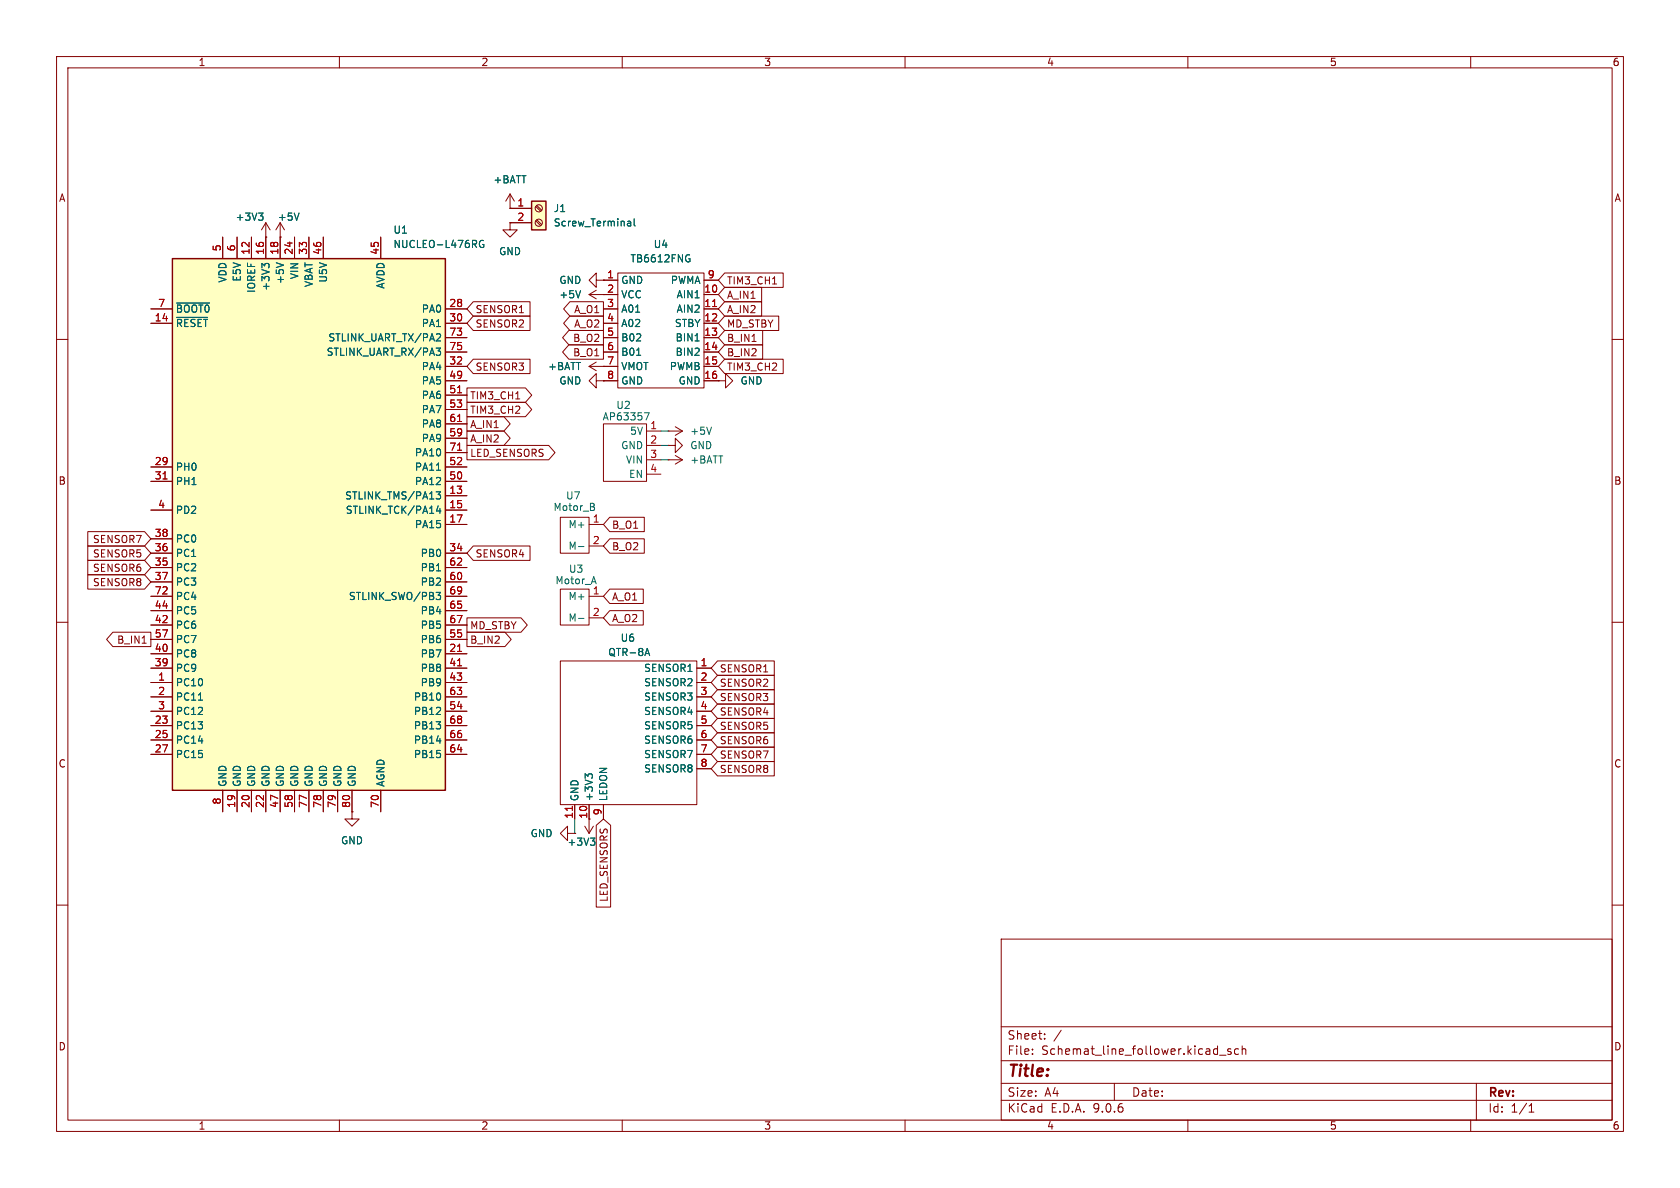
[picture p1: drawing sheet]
<svg xmlns="http://www.w3.org/2000/svg" width="297mm" height="210mm" viewBox="0 0 297 210" stroke-linecap="round" stroke-linejoin="round" font-family="sans-serif">
<g fill="none" stroke="#840000" stroke-width=".18">
<path d="M10 10h277v190h-277zM12 12h273v186h-273zM60 10v2M110 10v2M160 10v2M210 10v2M260 10v2M10 60h2M285 60h2M10 110h2M285 110h2M10 160h2"/>
<path d="M177 166h108v32h-108zM285 160h2M60 198v2M110 198v2M160 198v2M177 194.5h108M177 191.5h108M177 187.5h108M177 181.5h108M182.5 186.3v.1M182.5 185.5v.1M184.7 183.6v.1"/>
<path d="M184.7 182.8v.1M187.6 182.1l-1.3 2M197 191.5v3M210 198v2M215.6 186.5h1.1M217.6 185.5l-.4-.1-.2 .2 .1 .2 .5 .2v.3h-.6M219 185.5l-.5-.1-.3 .3v.4l.2 .2h.6M219.6 185.5l.2-.1 .4 .1v.9M219.6 184.9v1.5M260 198v2M261 191.5v6.5M270.3 196.6h.9"/>
<path d="M270.3 195.5l.4-.4v1.5"/>
</g>
<path d="M30.5 45.7h48.2v94h-48.2z" fill="#ffffc2"/>
<path d="M30.5 45.7h48.2v94h-48.2z" fill="none" stroke="#840000" stroke-width=".25"/>
<g fill="none" stroke="#840000" stroke-width=".18">
<path d="M26.7 54.6h3.8M26.7 57.2h3.8M39.4 41.9v3.8M41.9 41.9v3.8M44.4 41.9v3.8M47 41.9v3.8M49.5 41.9v3.8M52.1 41.9v3.8M54.6 41.9v3.8M57.1 41.9v3.8M67.3 41.9v3.8M78.7 54.6h3.8"/>
<path d="M78.7 57.2h3.8M78.7 59.7h3.8M78.7 62.2h3.8M78.7 64.8h3.8M78.7 67.3h3.8M78.7 69.9h3.8M78.7 72.4h3.8M78.7 74.9h3.8M78.7 77.5h3.8M26.7 82.6h3.8M26.7 85.1h3.8M26.7 90.2h3.8"/>
<path d="M26.7 95.3h3.8M26.7 97.8h3.8M78.7 82.6h3.8M78.7 85.1h3.8M78.7 90.2h3.8M78.7 97.8h3.8M78.7 80h3.8M78.7 87.6h3.8M78.7 92.7h3.8M26.7 100.3h3.8M26.7 102.9h3.8M26.7 105.4h3.8"/>
<path d="M26.7 108h3.8M26.7 110.5h3.8M26.7 113h3.8M26.7 115.6h3.8M26.7 118.1h3.8M78.7 100.3h3.8M78.7 102.9h3.8M78.7 105.4h3.8M78.7 108h3.8M78.7 110.5h3.8M78.7 113h3.8M78.7 115.6h3.8"/>
<path d="M78.7 118.1h3.8M26.7 120.7h3.8M26.7 123.2h3.8M26.7 125.7h3.8M26.7 128.3h3.8M26.7 130.8h3.8M26.7 133.4h3.8M39.4 139.7v3.8M41.9 139.7v3.8M44.4 139.7v3.8M47 139.7v3.8M49.5 139.7v3.8"/>
<path d="M52.1 139.7v3.8M54.6 139.7v3.8M57.1 139.7v3.8M59.7 139.7v3.8M62.2 139.7v3.8M67.3 139.7v3.8M78.7 120.7h3.8M78.7 123.2h3.8M78.7 125.7h3.8M78.7 128.3h3.8M78.7 130.8h3.8M78.7 133.4h3.8"/>
</g>
<g fill="none" stroke="#006464" stroke-width=".18">
<path d="M31.2 53.6h5.9M31.2 56.1h5.5M46.8 47l-.5-.4v.8M46.8 46.8l.2-.2h.3l.3 .2M48.8 46.4l1.3 .5M77.3 59l.5 .1 .1 .3-.8 .9h.8M85.5 42.6a.59 .59 0 0 0-.8 .5 .59 .59 0 0 0 .8 .6v-.5h-.2M77.1 61.5h.8l-.4 .5 .3 .1 .1 .5-.3 .2h-.3M77.1 86.9h.8l-.4 .5 .3 .1v.6l-.2 .1-.4-.1M77.2 83.1h.7M77.5 89.4l-.3 .9h.8M77.8 89.9v.8"/>
<path d="M77.1 104.7h.8l-.4 .5 .3 .1 .1 .4-.3 .3h-.3M35.1 123.8h.7"/>
</g>
<path d="M80.9 69.4h.7M80.9 74.5h.7M80.9 79.6h.7M28.8 84.7h.7M80.9 115.2h.7M80.9 117.7h.7" fill="none" stroke="#a90000" stroke-width=".18"/>
<path d="M94 35.6h2.5v5h-2.5z" fill="#ffffc2"/>
<path d="M94 35.6h2.5v5h-2.5z" fill="none" stroke="#840000" stroke-width=".25"/>
<g fill="none" stroke="#840000" stroke-width=".18">
<path d="M47 39.4l-.8 1.2M47 39.4l.8 1.2M47 39.4v6.3M49.5 39.4l-.7 1.2M49.5 39.4l.8 1.2M49.5 39.4v6.3M90.2 39.4v1.2h1.2l-1.2 1.3-1.3-1.3h1.3M90.2 39.4h.1M90.2 36.8h.1M90.2 36.8h3.8M90.2 39.4h3.8M90.2 34.3l-.8 1.3"/>
<path d="M90.2 34.3l.7 1.3M90.2 34.3v2.5M94.7 36.5l.9 .8M94.7 39l.9 .9M94.9 36.3l.9 .9M94.9 38.9l.9 .8M26.7 54.6h3.8M26.7 57.2h3.8M39.4 41.9v3.8M41.9 41.9v3.8M44.4 41.9v3.8M47 41.9h.1"/>
<path d="M49.5 41.9h.1M52.1 41.9v3.8M54.6 41.9v3.8M57.1 41.9v3.8M67.3 41.9v3.8M78.7 54.6h3.8M78.7 57.2h3.8M78.7 59.7h3.8M83.7 55.9h10v2.5h-10l-1.2-1.2zM83.7 53.3h10v2.6h-10l-1.2-1.3zM100.6 58.4h6.1v2.6h-6.1l-1.1-1.3zM100.7 53.3h6v2.6h-6l-1.1-1.3z"/>
<path d="M100.7 55.9h6v2.5h-6l-1.1-1.2zM104.1 52.1h5.1M104.1 52.1l1.3 .7M105.4 49.5v-1.2l-1.3 1.2 1.3 1.3v-1.3h1.3M105.4 51.3l-1.3 .8M106.7 49.5h.1M106.7 49.5h2.5M106.7 54.6h2.5M106.7 57.2h2.5M106.7 59.7h2.5M109.2 48.3h15.3v20.3h-15.3zM124.5 49.5h2.5"/>
<path d="M124.5 52.1h2.5M124.5 54.6h2.5M124.5 57.2h2.5M124.5 59.7h2.5M128.1 55.9h9.6v2.5h-9.6l-1.1-1.2zM128.1 48.3h10.4v2.5h-10.4l-1.1-1.3zM128.1 58.4h6.7v2.6h-6.7l-1.1-1.3zM128.1 50.8h6.5v2.5h-6.5l-1.1-1.2zM128.1 53.3h6.5v2.6h-6.5l-1.1-1.3zM136.6 50.2h.7M78.7 62.2h3.8M78.7 64.8h3.8"/>
<path d="M78.7 67.3h3.8M78.7 69.9h3.8M78.7 72.4h3.8M78.7 74.9h3.8M78.7 77.5h3.8M82.5 71.1h10.4l1.1 1.3-1.1 1.3h-10.4zM82.5 68.6h10.4l1.1 1.3-1.1 1.2h-10.4zM82.5 76.2h6.6l1.1 1.3-1.1 1.2h-6.6zM82.5 78.7h14.5l1.1 1.3-1.1 1.3h-14.5zM82.5 73.7h6.6l1.1 1.2-1.1 1.3h-6.6zM83.7 63.5h10v2.5h-10l-1.2-1.2zM91.2 70.5h.7"/>
<path d="M100.6 61h6.1v2.5h-6.1l-1.1-1.3zM104.1 64.8h5.1M104.1 64.8l1.3 .7M105.4 67.3v-1.3l-1.3 1.3 1.3 1.3v-1.3h1.3M105.4 64l-1.3 .8M106.7 74.9h7.6v10.2h-7.6zM106.7 64.8h.1M106.7 67.3h.1M106.7 62.2h2.5M106.7 67.3h2.5M114.3 76.2h2.5M114.3 78.7h2.5"/>
<path d="M118.1 78.7h1.3v-1.2l1.2 1.2-1.2 1.3v-1.3M118.1 78.7h.1M118.1 76.2h.1M118.1 76.2h2.5M119.4 75.4l1.2 .8M120.6 76.2l-1.2 .8M124.5 62.2h2.5M124.5 64.8h2.5M124.5 67.3h2.5M127 67.3h1.3v-1.3l1.2 1.3-1.2 1.3v-1.3M127 67.3h.1M128.1 61h6.7v2.5h-6.7l-1.1-1.3z"/>
<path d="M128.1 63.5h10.4v2.5h-10.4l-1.1-1.2zM132.9 60.4h.8M15.5 94h10.1l1.1 1.3-1.1 1.2h-10.1zM15.5 99.1h10.1l1.1 1.2-1.1 1.3h-10.1zM15.5 96.5h10.1l1.1 1.3-1.1 1.3h-10.1zM26.7 82.6h3.8M26.7 85.1h3.8M26.7 90.2h3.8M26.7 95.3h3.8M26.7 97.8h3.8M78.7 92.7h3.8M78.7 82.6h3.8"/>
<path d="M78.7 85.1h3.8M78.7 90.2h3.8M78.7 97.8h3.8M78.7 80h3.8M78.7 87.6h3.8M83.7 96.5h10v2.6h-10l-1.2-1.3zM99.1 91.4h5v6.4h-5zM104.1 92.7h2.6M104.1 96.5h2.6M107.8 95.2h6.1v2.6h-6.1l-1.1-1.3zM107.8 91.4h6.1v2.6h-6.1l-1.1-1.3zM114.3 81.3h2.5"/>
<path d="M114.3 83.8h2.5M118.1 81.3h.1M118.1 81.3h2.5M119.4 80.5l1.2 .8M120.6 81.3l-1.2 .7M15.5 101.6h10.1l1.1 1.3-1.1 1.2h-10.1zM20 111.8h6.7v2.5h-6.7l-1.2-1.3zM25.1 113.7h.8M26.7 105.4h3.8M26.7 118.1h3.8M26.7 100.3h3.8M26.7 102.9h3.8"/>
<path d="M26.7 108h3.8M26.7 110.5h3.8M26.7 113h3.8M26.7 115.6h3.8M78.7 105.4h3.8M78.7 118.1h3.8M78.7 100.3h3.8M78.7 102.9h3.8M78.7 108h3.8M78.7 110.5h3.8M78.7 113h3.8M78.7 115.6h3.8"/>
<path d="M82.5 111.8h6.8l1.1 1.2-1.1 1.3h-6.8zM82.5 109.2h9.6l1.1 1.3-1.1 1.3h-9.6zM99.1 104.1h5v6.4h-5zM99.1 116.8h24.1v25.4h-24.1zM104.1 105.4h2.6M104.1 109.2h2.6M107.8 107.9h5.9v2.6h-5.9l-1.1-1.3zM107.8 104.1h5.9v2.6h-5.9l-1.1-1.3zM123.2 118.1h2.5M126.8 119.4h10.1v2.5h-10.1l-1.1-1.2zM126.8 116.8h10.1v2.6h-10.1l-1.1-1.3zM26.7 120.7h3.8"/>
<path d="M26.7 123.2h3.8M26.7 125.7h3.8M26.7 128.3h3.8M26.7 130.8h3.8M26.7 133.4h3.8M39.4 139.7v3.8M41.9 139.7v3.8M44.4 139.7v3.8M47 139.7v3.8M49.5 139.7v3.8M52.1 139.7v3.8M54.6 139.7v3.8"/>
<path d="M57.1 139.7v3.8M59.7 139.7v3.8M62.2 139.7v3.8M67.3 139.7v3.8M78.7 120.7h3.8M78.7 123.2h3.8M78.7 125.7h3.8M78.7 128.3h3.8M78.7 130.8h3.8M78.7 133.4h3.8M123.2 120.7h2.5M123.2 123.2h2.5"/>
<path d="M123.2 125.7h2.5M123.2 128.3h2.5M123.2 130.8h2.5M123.2 133.4h2.5M123.2 135.9h2.5M126.8 134.6h10.1v2.6h-10.1l-1.1-1.3zM126.8 121.9h10.1v2.6h-10.1l-1.1-1.3zM126.8 129.5h10.1v2.6h-10.1l-1.1-1.3zM126.8 124.5h10.1v2.5h-10.1l-1.1-1.3zM126.8 132.1h10.1v2.5h-10.1l-1.1-1.2zM126.8 127h10.1v2.5h-10.1l-1.1-1.2zM62.2 143.5v1.3h1.3l-1.3 1.3-1.2-1.3h1.2"/>
<path d="M62.2 143.5h.1M100.3 147.3v-1.2l-1.2 1.2 1.2 1.3v-1.3h1.3M101.6 147.3h.1M101.6 142.2v2.6M103.4 146.1l.7 1.2M104.1 142.2v5.1M104.9 146.1l-.8 1.2M105.4 145.9l1.3-1.1 1.3 1.1v14.4h-2.6zM106.7 142.2v2.6"/>
<circle cx="95.2" cy="36.8" r=".63"/>
<circle cx="95.2" cy="39.4" r=".63"/>
</g>
<g fill="none" stroke="#006464" stroke-width=".18">
<path d="M45.7 37.7h.8l-.4 .4M46.3 38.1l.2 .3v.3l-.2 .2M52.9 37.7l-.5 1.2M111 39.2h.4l.1 .7M111 39.9h.5M111.5 39.4l-.5 .1M112.1 38.7v1.1l.2 .1M31.2 53.6h5.9M31.2 56.1h5.5M46.8 47l-.5-.4v.8M46.8 46.8l.2-.2h.3l.3 .2M48.8 46.4l1.3 .5"/>
<path d="M77.3 59l.5 .1 .1 .3-.8 .9h.8M85.5 42.6a.59 .59 0 0 0-.8 .5 .59 .59 0 0 0 .8 .6v-.5h-.2M102.6 51.4l-.4 1.2M121.6 45l.3 .1M121.7 45.8h.3v.4l-.3 .1M77.1 61.5h.8l-.4 .5 .3 .1 .1 .5-.3 .2h-.3M112.5 62.8h.8M113.9 73h.9l-.6 1.2M122.9 60.3h.7M125.8 75.5l-.4 1.3M77.1 86.9h.8l-.4 .5 .3 .1v.6l-.2 .1-.4-.1M77.2 83.1h.7"/>
<path d="M77.5 89.4l-.3 .9h.8M77.8 89.9v.8M102.3 96.6h.9M104.8 89.6l.3 .2-.1 .3-.1 .1M104.9 89l.1 .2-.1 .3M77.1 104.7h.8l-.4 .5 .3 .1 .1 .4-.3 .3h-.3M102.3 109.3h.9M105 101.9l.4 1.3M114.1 115.5h.6M114.4 114.6l.5 1.3M35.1 123.8h.7M103.9 137.2l-.5-.4v.8"/>
<path d="M103.9 137l.3-.2h.3l.2 .2M104.4 148.2h.8l-.5 .4M104.9 148.6l.3 .3v.3l-.3 .2"/>
</g>
<path d="M126 54.2h.7M80.9 69.4h.7M80.9 74.5h.7M80.9 79.6h.7M28.8 84.7h.7M80.9 115.2h.7M80.9 117.7h.7M101.2 142.5v.8" fill="none" stroke="#a90000" stroke-width=".18"/>
<path d="M116.8 76.2h1.3M116.8 78.7h1.3M116.8 81.3h1.3M101.6 144.8v2.5" fill="none" stroke="#009600" stroke-width=".18"/>
<text font-size="2.8" fill="#840000" x="178" y="190.9">Title:</text>
<g font-size="2.1" fill="#840000">
<text x="178" y="184">Sheet:</text>
<text x="178" y="186.7">File:</text>
<text x="184.1" y="186.7">Schemat_line_follower.kicad_sch</text>
<text x="178" y="196.9">KiCad</text>
<text x="178" y="194.1">Size:</text>
<text x="184.7" y="194.1">A4</text>
<text x="185.7" y="196.9">E.D.A.</text>
<text x="193.3" y="196.9">9.0.6</text>
<text x="200" y="194.1">Date:</text>
<text x="263" y="194.3">Rev:</text>
<text x="263" y="196.9">Id:</text>
<text x="267.1" y="196.9">1/1</text>
</g>
<g font-size="1.8" fill="#840000">
<text x="35" y="11.9">1</text>
<text x="85" y="11.9">2</text>
<text x="135" y="11.9">3</text>
<text x="185" y="11.9">4</text>
<text x="235" y="11.9">5</text>
<text x="285" y="11.9">6</text>
<text x="10.3" y="35.9">A</text>
<text x="285.3" y="35.9">A</text>
<text x="107.2" y="51.8">2</text>
<text x="128.4" y="50.5">TIM3_CH1</text>
<text x="128.4" y="53">A_IN1</text>
<text x="84" y="58.1">SENSOR2</text>
<text x="84" y="55.6">SENSOR1</text>
<text x="101.4" y="55.6">A_O1</text>
<text x="101.4" y="58.1">A_O2</text>
<text x="128.4" y="58.1">MD_STBY</text>
<text x="128.4" y="55.6">A_IN2</text>
<text x="84" y="65.7">SENSOR3</text>
<text x="101.2" y="60.6">B_O2</text>
<text x="101.2" y="63.2">B_O1</text>
<text x="128.4" y="63.2">B_IN2</text>
<text x="128.4" y="60.6">B_IN1</text>
<text x="128.4" y="65.7">TIM3_CH2</text>
<text x="83" y="70.8">TIM3_CH1</text>
<text x="83" y="73.3">TIM3_CH2</text>
<text x="83" y="75.9">A_IN1</text>
<text x="83" y="78.4">A_IN2</text>
<text x="83" y="81">LED_SENSORS</text>
<text x="10.3" y="85.9">B</text>
<text x="285.3" y="85.9">B</text>
<text x="108.1" y="93.7">B_O1</text>
<text x="16.3" y="96.2">SENSOR7</text>
<text x="16.3" y="101.3">SENSOR6</text>
<text x="16.3" y="98.7">SENSOR5</text>
<text x="84" y="98.7">SENSOR4</text>
<text x="108.1" y="97.5">B_O2</text>
<text x="16.3" y="103.8">SENSOR8</text>
<text x="108.1" y="106.4">A_O1</text>
<text x="20.6" y="114">B_IN1</text>
<text x="83" y="114">B_IN2</text>
<text x="83" y="111.4">MD_STBY</text>
<text x="108.1" y="110.2">A_O2</text>
<text x="127.2" y="119.1">SENSOR1</text>
<text x="127.2" y="121.6">SENSOR2</text>
<text x="127.2" y="124.1">SENSOR3</text>
<text x="127.2" y="131.8">SENSOR6</text>
<text x="127.2" y="126.7">SENSOR4</text>
<text x="127.2" y="129.2">SENSOR5</text>
<text x="10.3" y="135.9">C</text>
<text x="127.2" y="136.8">SENSOR8</text>
<text x="127.2" y="134.3">SENSOR7</text>
<text x="285.3" y="135.9">C</text>
<text x="107.6" y="159.5" transform="rotate(-90 107.6 159.5)">LED_SENSORS</text>
<text x="10.3" y="185.9">D</text>
<text x="285.3" y="185.9">D</text>
<text x="35" y="199.9">1</text>
<text x="85" y="199.9">2</text>
<text x="135" y="199.9">3</text>
<text x="185" y="199.9">4</text>
<text x="235" y="199.9">5</text>
<text x="285" y="199.9">6</text>
</g>
<g font-size="1.8" fill="#006464">
<text x="87.1" y="32.6">+BATT</text>
<text x="41.6" y="39.2">+3V3</text>
<text x="49" y="39.2">+5V</text>
<text x="69.5" y="41.5">U1</text>
<text x="97.8" y="37.7">J1</text>
<text x="97.8" y="40.2">Screw_Terminal</text>
<text x="69.5" y="44">NUCLEO-L476RG</text>
<text x="88.1" y="45.3">GND</text>
<text x="111.4" y="46.6">TB6612FNG</text>
<text x="115.5" y="44">U4</text>
<text x="40.2" y="50.1" transform="rotate(-90 40.2 50.1)">VDD</text>
<text x="42.8" y="49.9" transform="rotate(-90 42.8 49.9)">E5V</text>
<text x="45.3" y="51.9" transform="rotate(-90 45.3 51.9)">IOREF</text>
<text x="47.9" y="51.5" transform="rotate(-90 47.9 51.5)">+3V3</text>
<text x="50.4" y="50.3" transform="rotate(-90 50.4 50.3)">+5V</text>
<text x="52.9" y="49.5" transform="rotate(-90 52.9 49.5)">VIN</text>
<text x="55.5" y="50.8" transform="rotate(-90 55.5 50.8)">VBAT</text>
<text x="58" y="50.1" transform="rotate(-90 58 50.1)">U5V</text>
<text x="68.2" y="51.1" transform="rotate(-90 68.2 51.1)">AVDD</text>
<text x="98.8" y="50.4">GND</text>
<text x="98.8" y="52.9">+5V</text>
<text x="109.7" y="50.4">GND</text>
<text x="109.7" y="52.9">VCC</text>
<text x="118.5" y="50.4">PWMA</text>
<text x="119.5" y="52.9">AIN1</text>
<text x="31" y="55.5">~{BOOT0}</text>
<text x="31" y="58">~{RESET}</text>
<text x="74.5" y="55.5">PA0</text>
<text x="74.5" y="58">PA1</text>
<text x="109.7" y="55.5">A01</text>
<text x="109.7" y="58">A02</text>
<text x="119.2" y="58">STBY</text>
<text x="119.5" y="55.5">AIN2</text>
<text x="57.6" y="63.1">STLINK_UART_RX/PA3</text>
<text x="58" y="60.6">STLINK_UART_TX/PA2</text>
<text x="74.5" y="65.6">PA4</text>
<text x="96.8" y="65.6">+BATT</text>
<text x="109.7" y="60.6">B02</text>
<text x="109.7" y="63.1">B01</text>
<text x="109.7" y="65.6">VMOT</text>
<text x="118.3" y="65.6">PWMB</text>
<text x="119.3" y="60.6">BIN1</text>
<text x="119.3" y="63.1">BIN2</text>
<text x="74.5" y="68.2">PA5</text>
<text x="74.5" y="70.7">PA6</text>
<text x="98.8" y="68.2">GND</text>
<text x="109.7" y="68.2">GND</text>
<text x="119.9" y="68.2">GND</text>
<text x="130.8" y="68.2">GND</text>
<text x="74.5" y="73.3">PA7</text>
<text x="74.5" y="75.8">PA8</text>
<text x="106.4" y="74.5">AP63357</text>
<text x="108.9" y="72.5">U2</text>
<text x="111.3" y="77.1">5V</text>
<text x="121.9" y="77.1">+5V</text>
<text x="31" y="83.4">PH0</text>
<text x="73.3" y="80.9">PA10</text>
<text x="73.3" y="83.4">PA11</text>
<text x="74.5" y="78.3">PA9</text>
<text x="109.7" y="79.6">GND</text>
<text x="110.6" y="82.1">VIN</text>
<text x="121.9" y="79.6">GND</text>
<text x="121.9" y="82.1">+BATT</text>
<text x="31" y="86">PH1</text>
<text x="60.9" y="88.5">STLINK_TMS/PA13</text>
<text x="73.3" y="86">PA12</text>
<text x="100" y="88.5">U7</text>
<text x="111.1" y="84.7">EN</text>
<text x="31" y="91">PD2</text>
<text x="61" y="91">STLINK_TCK/PA14</text>
<text x="73.3" y="93.6">PA15</text>
<text x="97.7" y="90.5">Motor_B</text>
<text x="100.4" y="93.6">M+</text>
<text x="31" y="96.1">PC0</text>
<text x="31" y="98.7">PC1</text>
<text x="31" y="101.2">PC2</text>
<text x="74.3" y="98.7">PB0</text>
<text x="74.3" y="101.2">PB1</text>
<text x="100.4" y="97.4">M-</text>
<text x="100.5" y="101.4">U3</text>
<text x="31" y="103.7">PC3</text>
<text x="31" y="106.3">PC4</text>
<text x="61.6" y="106.3">STLINK_SWO/PB3</text>
<text x="74.3" y="103.7">PB2</text>
<text x="98.1" y="103.5">Motor_A</text>
<text x="100.4" y="106.3">M+</text>
<text x="31" y="108.8">PC5</text>
<text x="31" y="111.4">PC6</text>
<text x="31" y="113.9">PC7</text>
<text x="74.3" y="108.8">PB4</text>
<text x="74.3" y="111.4">PB5</text>
<text x="74.3" y="113.9">PB6</text>
<text x="100.4" y="110.1">M-</text>
<text x="109.6" y="113.6">U6</text>
<text x="31" y="116.4">PC8</text>
<text x="31" y="119">PC9</text>
<text x="74.3" y="116.4">PB7</text>
<text x="74.3" y="119">PB8</text>
<text x="107.4" y="116.2">QTR-8A</text>
<text x="113.8" y="119">SENSOR1</text>
<text x="31" y="121.5">PC10</text>
<text x="31" y="124.1">PC11</text>
<text x="73.1" y="124.1">PB10</text>
<text x="74.3" y="121.5">PB9</text>
<text x="113.8" y="121.5">SENSOR2</text>
<text x="113.8" y="124.1">SENSOR3</text>
<text x="31" y="126.6">PC12</text>
<text x="31" y="129.1">PC13</text>
<text x="31" y="131.7">PC14</text>
<text x="73.1" y="126.6">PB12</text>
<text x="73.1" y="129.1">PB13</text>
<text x="73.1" y="131.7">PB14</text>
<text x="113.8" y="126.6">SENSOR4</text>
<text x="113.8" y="129.1">SENSOR5</text>
<text x="113.8" y="131.7">SENSOR6</text>
<text x="31" y="134.2">PC15</text>
<text x="73.1" y="134.2">PB15</text>
<text x="113.8" y="134.2">SENSOR7</text>
<text x="113.8" y="136.8">SENSOR8</text>
<text x="40.2" y="139.2" transform="rotate(-90 40.2 139.2)">GND</text>
<text x="42.8" y="139.2" transform="rotate(-90 42.8 139.2)">GND</text>
<text x="45.3" y="139.2" transform="rotate(-90 45.3 139.2)">GND</text>
<text x="47.9" y="139.2" transform="rotate(-90 47.9 139.2)">GND</text>
<text x="50.4" y="139.2" transform="rotate(-90 50.4 139.2)">GND</text>
<text x="52.9" y="139.2" transform="rotate(-90 52.9 139.2)">GND</text>
<text x="55.5" y="139.2" transform="rotate(-90 55.5 139.2)">GND</text>
<text x="58" y="139.2" transform="rotate(-90 58 139.2)">GND</text>
<text x="60.6" y="139.2" transform="rotate(-90 60.6 139.2)">GND</text>
<text x="63.1" y="139.2" transform="rotate(-90 63.1 139.2)">GND</text>
<text x="68.2" y="139.2" transform="rotate(-90 68.2 139.2)">AGND</text>
<text x="102.5" y="141.7" transform="rotate(-90 102.5 141.7)">GND</text>
<text x="105" y="141.7" transform="rotate(-90 105 141.7)">+3V3</text>
<text x="107.5" y="141.7" transform="rotate(-90 107.5 141.7)">LEDON</text>
<text x="60.2" y="149.5">GND</text>
<text x="93.7" y="148.2">GND</text>
<text x="100.2" y="149.7">+3V3</text>
</g>
<g font-size="1.8" fill="#a90000">
<text x="91.4" y="36.6">1</text>
<text x="91.4" y="39.1">2</text>
<text x="39.1" y="44.5" transform="rotate(-90 39.1 44.5)">5</text>
<text x="41.7" y="44.5" transform="rotate(-90 41.7 44.5)">6</text>
<text x="44.2" y="45.1" transform="rotate(-90 44.2 45.1)">12</text>
<text x="46.7" y="45.1" transform="rotate(-90 46.7 45.1)">16</text>
<text x="49.3" y="45.1" transform="rotate(-90 49.3 45.1)">18</text>
<text x="51.8" y="45.1" transform="rotate(-90 51.8 45.1)">24</text>
<text x="54.4" y="45.1" transform="rotate(-90 54.4 45.1)">33</text>
<text x="56.9" y="45.1" transform="rotate(-90 56.9 45.1)">46</text>
<text x="67.1" y="45.1" transform="rotate(-90 67.1 45.1)">45</text>
<text x="107.2" y="49.3">1</text>
<text x="124.4" y="51.8">10</text>
<text x="125" y="49.3">9</text>
<text x="27.3" y="56.9">14</text>
<text x="27.9" y="54.4">7</text>
<text x="79.3" y="54.4">28</text>
<text x="79.3" y="56.9">30</text>
<text x="79.3" y="59.4">73</text>
<text x="107.2" y="54.4">3</text>
<text x="107.2" y="56.9">4</text>
<text x="107.2" y="59.4">5</text>
<text x="124.4" y="54.4">11</text>
<text x="124.4" y="56.9">12</text>
<text x="124.4" y="59.4">13</text>
<text x="79.3" y="62">75</text>
<text x="79.3" y="64.5">32</text>
<text x="107.2" y="62">6</text>
<text x="107.2" y="64.5">7</text>
<text x="124.4" y="62">14</text>
<text x="124.4" y="64.5">15</text>
<text x="79.3" y="67.1">49</text>
<text x="79.3" y="69.6">51</text>
<text x="107.2" y="67.1">8</text>
<text x="124.4" y="67.1">16</text>
<text x="79.3" y="72.1">53</text>
<text x="79.3" y="74.7">61</text>
<text x="79.3" y="77.2">59</text>
<text x="114.9" y="75.9">1</text>
<text x="27.3" y="82.3">29</text>
<text x="79.3" y="79.8">71</text>
<text x="79.3" y="82.3">52</text>
<text x="114.9" y="78.5">2</text>
<text x="114.9" y="81">3</text>
<text x="114.9" y="83.6">4</text>
<text x="27.3" y="84.8">31</text>
<text x="27.9" y="89.9">4</text>
<text x="79.3" y="84.8">50</text>
<text x="79.3" y="87.4">13</text>
<text x="79.3" y="89.9">15</text>
<text x="27.3" y="95">38</text>
<text x="79.3" y="92.5">17</text>
<text x="104.7" y="92.5">1</text>
<text x="27.3" y="97.5">36</text>
<text x="27.3" y="100.1">35</text>
<text x="79.3" y="97.5">34</text>
<text x="79.3" y="100.1">62</text>
<text x="104.7" y="96.3">2</text>
<text x="27.3" y="102.6">37</text>
<text x="27.3" y="105.2">72</text>
<text x="27.3" y="107.7">44</text>
<text x="79.3" y="102.6">60</text>
<text x="79.3" y="105.2">69</text>
<text x="79.3" y="107.7">65</text>
<text x="104.7" y="105.2">1</text>
<text x="27.3" y="110.2">42</text>
<text x="27.3" y="112.8">57</text>
<text x="79.3" y="110.2">67</text>
<text x="79.3" y="112.8">55</text>
<text x="104.7" y="109">2</text>
<text x="27.3" y="115.3">40</text>
<text x="27.3" y="117.9">39</text>
<text x="79.3" y="115.3">21</text>
<text x="79.3" y="117.9">41</text>
<text x="123.8" y="117.9">1</text>
<text x="27.9" y="120.4">1</text>
<text x="27.9" y="122.9">2</text>
<text x="27.9" y="125.5">3</text>
<text x="79.3" y="120.4">43</text>
<text x="79.3" y="122.9">63</text>
<text x="79.3" y="125.5">54</text>
<text x="123.8" y="120.4">2</text>
<text x="123.8" y="122.9">3</text>
<text x="123.8" y="125.5">4</text>
<text x="27.3" y="128">23</text>
<text x="27.3" y="130.6">25</text>
<text x="79.3" y="128">68</text>
<text x="79.3" y="130.6">66</text>
<text x="123.8" y="128">5</text>
<text x="123.8" y="130.6">6</text>
<text x="27.3" y="133.1">27</text>
<text x="79.3" y="133.1">64</text>
<text x="123.8" y="133.1">7</text>
<text x="123.8" y="135.6">8</text>
<text x="39.1" y="142.3" transform="rotate(-90 39.1 142.3)">8</text>
<text x="41.7" y="142.9" transform="rotate(-90 41.7 142.9)">19</text>
<text x="44.2" y="142.9" transform="rotate(-90 44.2 142.9)">20</text>
<text x="46.7" y="142.9" transform="rotate(-90 46.7 142.9)">22</text>
<text x="49.3" y="142.9" transform="rotate(-90 49.3 142.9)">47</text>
<text x="51.8" y="142.9" transform="rotate(-90 51.8 142.9)">58</text>
<text x="54.4" y="142.9" transform="rotate(-90 54.4 142.9)">77</text>
<text x="56.9" y="142.9" transform="rotate(-90 56.9 142.9)">78</text>
<text x="59.4" y="142.9" transform="rotate(-90 59.4 142.9)">79</text>
<text x="62" y="142.9" transform="rotate(-90 62 142.9)">80</text>
<text x="67.1" y="142.9" transform="rotate(-90 67.1 142.9)">70</text>
<text x="101.3" y="144.8" transform="rotate(-90 101.3 144.8)">11</text>
<text x="103.9" y="144.8" transform="rotate(-90 103.9 144.8)">10</text>
<text x="106.4" y="144.2" transform="rotate(-90 106.4 144.2)">9</text>
</g>
</svg>
